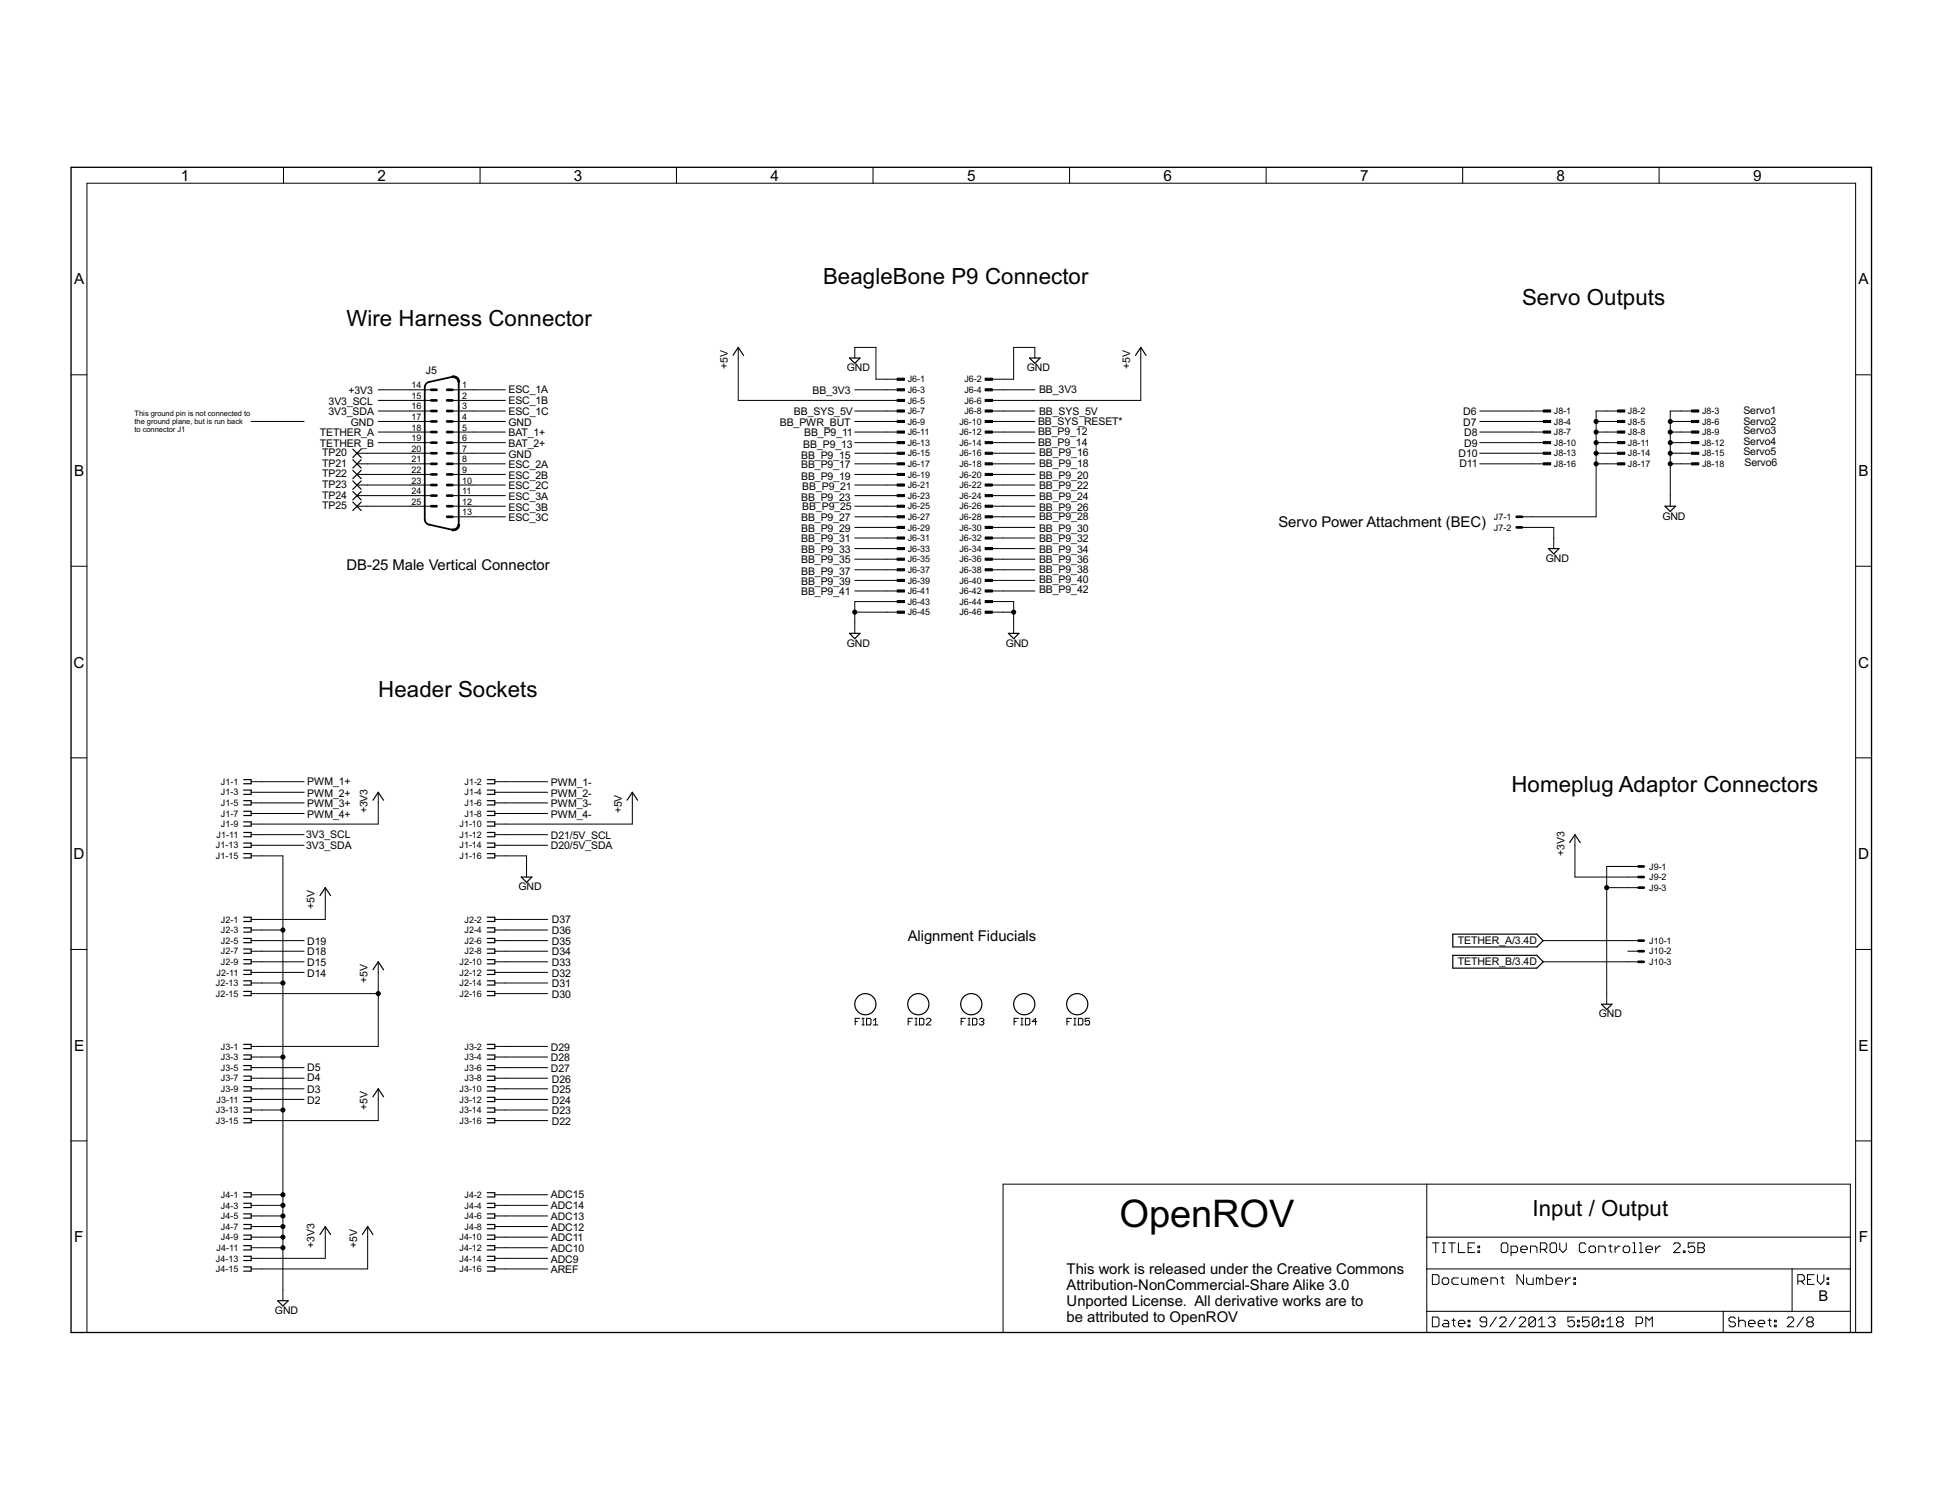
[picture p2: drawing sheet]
<svg xmlns="http://www.w3.org/2000/svg" width="279mm" height="216mm" viewBox="0 0 279 216" stroke-linecap="round" stroke-linejoin="round" font-family="sans-serif">
<g fill="none" stroke="#000" stroke-width=".14">
<path d="M40.8 24.1v2.3M69.1 24.1v2.3M97.3 24.1v2.3M125.6 24.1v2.3M153.9 24.1v2.3M182.2 24.1v2.3M210.4 24.1v2.3M238.7 24.1v2.3M10.2 53.9h2.3M54.4 56.1h7.6M54.4 57.6h7.6M54.4 59.1h7.6"/>
<path d="M65.1 56.1h7.6M65.1 57.6h7.6M65.1 59.1h7.6M106.2 50v7.6h22.9M123 51.5v-1.5h3v4.5h3.1M123 56.1h6.1M123 59.1h6.1M142.8 56.1h6.1M142.8 59.1h6.1M148.9 51.5v-1.5h-3.1v4.5h-3M164.1 50v7.6h-21.3M212.9 59.1h9.1"/>
<path d="M232.7 59.1h-3.1v15.2h-10.6M243.4 59.1h-3.1v13.7M267 53.9h2.3M36.1 60.6h7.7M51.4 65.2h10.6M51.4 66.7h10.6M51.4 68.2h10.6M51.4 69.8h10.6M51.4 71.3h10.6M51.4 72.8h10.6M54.4 60.6h7.6M54.4 62.1h7.6"/>
<path d="M54.4 63.7h7.6M65.1 60.6h7.6M65.1 62.1h7.6M65.1 63.7h7.6M65.1 65.2h7.6M65.1 66.7h7.6M65.1 68.2h7.6M65.1 69.8h7.6M65.1 71.3h7.6M65.1 72.8h7.6M65.1 74.3h7.6M123 60.6h6.1"/>
<path d="M123 62.1h6.1M123 63.7h6.1M123 65.2h6.1M123 66.7h6.1M123 68.2h6.1M123 69.8h6.1M123 71.3h6.1M123 72.8h6.1M123 74.3h6.1M123 75.9h6.1M123 77.4h6.1M123 78.9h6.1"/>
<path d="M142.8 60.6h6.1M142.8 62.1h6.1M142.8 63.7h6.1M142.8 65.2h6.1M142.8 66.7h6.1M142.8 68.2h6.1M142.8 69.8h6.1M142.8 71.3h6.1M142.8 72.8h6.1M142.8 74.3h6.1M142.8 75.9h6.1M142.8 77.4h6.1"/>
<path d="M142.8 78.9h6.1M212.9 60.6h9.1M212.9 62.1h9.1M212.9 63.7h9.1M212.9 65.2h9.1M212.9 66.7h9.1M219 75.9h4.5v3M229.6 60.6h3.1M229.6 62.1h3.1M229.6 63.7h3.1M229.6 65.2h3.1M229.6 66.7h3.1"/>
<path d="M240.3 60.6h3.1M240.3 62.1h3.1M240.3 63.7h3.1M240.3 65.2h3.1M240.3 66.7h3.1M10.2 81.4h2.3M123 80.4h6.1M123 82h6.1M123 83.5h6.1M123 85h6.1M123 88.1h6.1M129.1 86.5h-6.1v4.6"/>
<path d="M142.8 86.5h3v4.6M142.8 80.4h6.1M142.8 82h6.1M142.8 83.5h6.1M142.8 85h6.1M142.8 88.1h3M267 81.4h2.3M10.2 109h2.3M36.1 112.4h7.7M36.1 114h7.7M36.1 115.5h7.7M36.1 117h7.7"/>
<path d="M54.4 114v4.5h-18.3M71.2 112.4h7.6M71.2 114h7.6M71.2 115.5h7.6M71.2 117h7.6M91 114v4.5h-19.8M267 109h2.3M10.2 136.6h2.3M36.1 135.3h7.7M36.1 136.8h7.7M36.1 138.3h7.7M36.1 120.1h7.7"/>
<path d="M36.1 121.6h7.7M36.1 123.1h4.6v64M36.1 133.8h4.6M36.1 139.9h7.7M46.8 127.7v4.5h-10.7M54.4 138.3v12.2h-18.3M71.2 135.3h7.6M71.2 136.8h7.6M71.2 138.3h7.6M71.2 120.1h7.6M71.2 121.6h7.6M71.2 123.1h4.6v3.1"/>
<path d="M71.2 132.2h7.6M71.2 133.8h7.6M71.2 139.9h7.6M222 135.3h13.7M222 138.3h13.7M226.6 120.1v6.1h9.1M231.2 127.7h4.5M234.2 136.8h1.5M235.7 124.6h-4.5v19.8M267 136.6h2.3M36.1 141.4h4.6M36.1 142.9h18.3"/>
<path d="M36.1 152h4.6M36.1 153.6h7.7M36.1 155.1h7.7M36.1 156.6h7.7M36.1 158.1h7.7M36.1 159.7h4.6M54.4 156.6v4.6h-18.3M71.2 141.4h7.6M71.2 142.9h7.6M71.2 150.5h7.6M71.2 152h7.6M71.2 153.6h7.6"/>
<path d="M71.2 155.1h7.6M71.2 156.6h7.6M71.2 158.1h7.6M71.2 159.7h7.6M123 146.9h.4M123.7 146.5h-.7v.9M124 146.5h.3M124 147.4h.3M124.2 146.5v.9M124.7 146.5h.5l.1 .1v.7l-.1 .1h-.5zM125.6 147.4h.7M125.6 146.8l.4-.3v.9"/>
<path d="M130.7 146.9h.3M131.3 146.5h-.6v.9M131.6 146.5h.4M131.6 147.4h.4M131.8 146.5v.9M132.3 146.5h.5l.1 .1v.7l-.1 .1h-.5zM133.3 146.6l.1-.1h.4l.1 .1v.2l-.6 .6h.6M138.3 146.9h.3M138.9 146.5h-.6v.9M139.3 146.5h.3M139.3 147.4h.3M139.4 146.5v.9"/>
<path d="M139.9 146.5h.5l.1 .1v.7l-.1 .1h-.5zM140.9 146.6l.2-.1h.3l.1 .1v.2l-.1 .1M141.2 146.9h.2M141.4 146.9l.1 .2-.1 .3h-.3l-.2-.1M145.9 146.9h.3M146.5 146.5h-.6v.9M146.9 146.5h.3M146.9 147.4h.3M147 146.5v.9M147.5 146.5h.5l.2 .1v.7l-.2 .1h-.5zM149.2 146.9h-.7l.5-.4v.9M153.5 146.9h.3"/>
<path d="M154.2 146.5h-.7v.9M154.5 146.5h.3M154.5 147.4h.3M154.6 146.5v.9M155.2 146.5h.4l.2 .1v.7l-.2 .1h-.4zM156.8 146.5h-.7v.4l.3-.1 .4 .1v.4l-.2 .1h-.3l-.2-.1M10.2 164.1h2.3M36.1 177.9h4.6M36.1 179.5h4.6M36.1 171.9h4.6M36.1 173.4h4.6M36.1 174.9h4.6"/>
<path d="M36.1 176.4h4.6M46.8 176.4v4.6h-10.7M52.9 176.4v6.1h-16.8M71.2 177.9h7.6M71.2 179.5h7.6M71.2 161.2h7.6M71.2 171.9h7.6M71.2 173.4h7.6M71.2 174.9h7.6M71.2 176.4h7.6M144.3 170.3h121.9v21.4h-121.9zM205.3 170.3v21.4"/>
<path d="M205.3 177.9h60.9M206.1 178.8h.9M206.6 178.8v1.4M207.5 178.8h.5M207.7 178.8v1.4M208.4 178.8h1M208.9 178.8v1.4M209.8 178.8v1.4h1M211.2 179.5h.5M212.2 178.8h-1v1.4h1M212.6 179.9h.3v.3h-.3zM212.6 179.2h.3v.3h-.3z"/>
<path d="M216 179l.2-.2h.5l.2 .2v.9l-.2 .3h-.5l-.2-.3zM218.8 179.7h.9v-.2l-.2-.3h-.5l-.2 .3v.4l.2 .3h.5M221.6 179.7h.7l.2-.2v-.5l-.2-.2h-.7v1.4M222.1 179.7l.4 .5M223 179l.2-.2h.5l.2 .2v.9l-.2 .3h-.5l-.2-.3zM224.4 178.8v.9l.5 .5 .4-.5v-.9M228.2 179l-.3-.2h-.4l-.3 .2v.9l.3 .3h.4l.3-.3M228.9 179.2h.4l.3 .3v.4l-.3 .3h-.4l-.3-.3v-.4zM231.4 179.2h.5M231.7 179v.9l.2 .3M232.4 179.2v1M233.1 179.2h-.3l-.4 .5"/>
<path d="M233.8 179.2h.4l.3 .3v.4l-.3 .3h-.4l-.3-.3v-.4zM234.9 178.8h.3v1.4M235.9 178.8h.2v1.4M236.8 179.7h.9v-.2l-.2-.3h-.5l-.2 .3v.4l.2 .3h.5M238.2 179.2v1M238.9 179.2h-.2l-.5 .5M240.8 179l.2-.2h.5l.2 .2v.2l-.9 1h.9M242.2 179.9h.2v.3h-.2zM243.8 178.8h-.9v.7l.5-.3h.2l.2 .3v.4l-.2 .3h-.5l-.2-.3M244.3 178.8h.7l.2 .2v.2l-.2 .3 .2 .2v.2l-.2 .3h-.7zM244.3 179.5h.7M267 164.1h2.3"/>
<path d="M12.5 191.7v-165.3h254.5v165.3M71.2 182.5h7.6M71.2 181h7.6M205.3 182.5h60.9M205.3 188.6h60.9M206.1 183.3h.7l.2 .3v.9l-.2 .2h-.7zM206.1 189.4h.7l.2 .3v.9l-.2 .2h-.7zM207.5 184l.2-.2h.5l.2 .2v.5l-.2 .2h-.5l-.2-.2zM207.5 180.2h.5M207.7 189.9h.5l.2 .2v.7h-.7l-.2-.2 .2-.2h.7M208.9 189.9h.5M209.1 189.7v.9l.3 .2"/>
<path d="M209.8 190.4h1v-.3l-.3-.2h-.4l-.3 .2v.5l.3 .2h.4M209.8 183.8h-.7l-.2 .2v.5l.2 .2h.7M210.3 183.8v.7l.2 .2h.7v-.9M211.2 190.6h.3v.2h-.3zM211.2 189.9h.3v.2h-.3zM212.2 184l-.3-.2h-.2v.9M212.2 184l.2-.2 .2 .2v.7M212.2 184v.7M213.1 184.3h.9v-.3l-.2-.2h-.5l-.2 .2v.5l.2 .2h.5M213.9 190.1h-.7l-.3-.2v-.2l.3-.3h.5l.2 .3v.9l-.2 .2h-.5l-.3-.2M214.5 184.7v-.9h.7l.2 .2v.7M215.3 189.4l-.9 1.4"/>
<path d="M215.8 189.7l.2-.3h.5l.2 .3v.2l-.9 .9h.9M215.9 183.8h.5M216.1 183.6v.9l.3 .2M217.4 180.2h.7l.2-.3v-.4l-.2-.3h-.7v1.4M218.1 189.4l-1 1.4M218.6 189.7l.2-.3h.5l.2 .3v.2l-.9 .9h.9M219.2 183.3v1.4l-1-1.4v1.4M219.6 183.8v.7l.3 .2h.7v-.9M220.2 180.2v-1h.7l.2 .3v.7M220.9 189.7v.9l-.2 .2h-.5l-.2-.2M220.9 189.7l-.2-.3h-.5l-.2 .3v.9M220.9 189.7l-.9 .9"/>
<path d="M221.4 190.8h.9M221.4 189.9l.4-.5v1.4M221.5 184l-.2-.2h-.3v.9M221.5 184v.7M221.5 184l.3-.2 .2 .2v.7M222.5 183.3v1.4h.7l.2-.2v-.5l-.2-.2h-.7M222.8 189.7l.2-.3h.5l.2 .3v.2l-.2 .2M223.2 190.1h.3M223.5 190.1l.2 .3v.2l-.2 .2h-.5l-.2-.2M223.9 184.3h.9v-.3l-.2-.2h-.5l-.2 .2v.5l.2 .2h.5M225.3 183.8v.9M226 183.8h-.3l-.4 .5"/>
<path d="M226.4 184.5h.3v.2h-.3zM226.4 183.8h.3v.2h-.3zM226.5 189.4h-.9v.7l.4-.2h.3l.2 .2v.5l-.2 .2h-.5l-.2-.2M227 190.6h.2v.2h-.2zM227 189.9h.2v.2h-.2zM228.6 189.4h-.9v.7l.4-.2h.3l.2 .2v.5l-.2 .2h-.5l-.2-.2M230 189.7v.9l-.2 .2h-.5l-.2-.2M230 189.7l-.2-.3h-.5l-.2 .3v.9M230 180.2v-1h.7l.2 .3v.7M230 189.7l-.9 .9M230.5 190.6h.2v.2h-.2zM230.5 189.9h.2v.2h-.2z"/>
<path d="M231.2 190.8h.9M231.2 189.9l.4-.5v1.4M232.8 190.1l-.2 .3v.2l.2 .2h.5l.2-.2v-.2l-.2-.3M232.8 190.1l-.2-.2v-.2l.2-.3h.5l.2 .3v.2l-.2 .2M232.8 190.1h.5M234.9 180.2h.5M235.4 190.4h.7l.2-.3v-.4l-.2-.3h-.7v1.4M235.9 180.2h.4M236.8 190.8v-1.4l.5 .5 .4-.5v1.4M247.9 188.6v3.1M249.7 189.7l-.3-.3h-.4l-.2 .3v.2l.2 .2h.4l.3 .3v.2l-.3 .2h-.4l-.2-.2M250.1 190.1l.3-.2h.5l.2 .2v.7"/>
<path d="M250.1 189.4v1.4M251.6 190.4h.9v-.3l-.2-.2h-.5l-.2 .2v.5l.2 .2h.5M253 190.4h.9v-.3l-.2-.2h-.5l-.2 .2v.5l.2 .2h.5M254.4 189.9h.4M254.6 189.7v.9l.2 .2M255.3 190.6h.2v.2h-.2zM255.3 189.9h.2v.2h-.2zM257.1 189.7l.3-.3h.4l.3 .3v.2l-1 .9h1M257.8 182.5v6.1M258.7 184.3h.7l.2-.3v-.4l-.2-.3h-.7v1.4M259.1 184.3l.5 .4M259.5 189.4l-1 1.4"/>
<path d="M260.1 184h.4M260.2 190.1l-.3 .3v.2l.3 .2h.4l.3-.2v-.2l-.3-.3M260.2 190.1l-.3-.2v-.2l.3-.3h.4l.3 .3v.2l-.3 .2M260.2 190.1h.4M261 183.3h-.9v1.4h.9M261.5 183.3v1l.4 .4 .5-.4v-1M262.9 184.5h.2v.2h-.2zM262.9 183.8h.2v.2h-.2z"/>
</g>
<g fill="none" stroke="#000" stroke-width=".17">
<path d="M105.5 51.1l.7-1.1 .8 1.1M122.2 51.5h1.5l-.7 .8zM148.1 51.5h1.5l-.7 .8zM163.4 51.1l.7-1.1 .8 1.1M50.8 64.6l1.2 1.2M50.8 66.1l1.2 1.2M50.8 67.6l1.2 1.3M50.8 69.2l1.2 1.2M50.8 70.7l1.2 1.2M50.8 72.2l1.2 1.2M52 64.6l-1.2 1.2M52 66.1l-1.2 1.2"/>
<path d="M52 67.6l-1.2 1.3M52 69.2l-1.2 1.2M52 70.7l-1.2 1.2M52 72.2l-1.2 1.2M222.8 78.9h1.5l-.8 .8zM239.5 72.8h1.6l-.8 .8zM122.2 91.1h1.5l-.7 .8zM145.1 91.1h1.5l-.8 .8zM35.1 112.1h1v.6h-1M35.1 113.6h1v.7h-1M35.1 115.2h1v.6h-1M35.1 116.7h1v.6h-1"/>
<path d="M35.1 118.2h1v.6h-1M35.1 119.7h1v.7h-1M53.7 115.1l.7-1.1 .8 1.1M70.1 112.1h1.1v.6h-1.1M70.1 113.6h1.1v.7h-1.1M70.1 115.2h1.1v.6h-1.1M70.1 116.7h1.1v.6h-1.1M70.1 118.2h1.1v.6h-1.1M70.1 119.7h1.1v.7h-1.1M90.2 115.1l.8-1.1 .7 1.1M35.1 121.3h1v.6h-1M35.1 122.8h1v.6h-1"/>
<path d="M35.1 131.9h1v.6h-1M35.1 133.5h1v.6h-1M35.1 135h1v.6h-1M35.1 136.5h1v.6h-1M35.1 138h1v.6h-1M35.1 139.6h1v.6h-1M46 128.8l.8-1.1 .8 1.1M53.7 139.5l.7-1.2 .8 1.2M70.1 121.3h1.1v.6h-1.1M70.1 122.8h1.1v.6h-1.1M70.1 131.9h1.1v.6h-1.1M70.1 133.5h1.1v.6h-1.1"/>
<path d="M70.1 135h1.1v.6h-1.1M70.1 136.5h1.1v.6h-1.1M70.1 138h1.1v.6h-1.1M70.1 139.6h1.1v.6h-1.1M75 126.2h1.5l-.7 .7zM209 134.4h12.1l.9 .9-.9 .9h-12.1zM209 137.4h12.1l.9 .9-.9 1h-12.1zM225.8 121.2l.8-1.1 .8 1.1M35.1 141.1h1v.6h-1M35.1 142.6h1v.6h-1M35.1 150.2h1v.6h-1M35.1 151.7h1v.7h-1"/>
<path d="M35.1 153.3h1v.6h-1M35.1 154.8h1v.6h-1M35.1 156.3h1v.6h-1M35.1 157.8h1v.7h-1M35.1 159.4h1v.6h-1M53.7 157.8l.7-1.2 .8 1.2M70.1 141.1h1.1v.6h-1.1M70.1 142.6h1.1v.6h-1.1M70.1 150.2h1.1v.6h-1.1M70.1 151.7h1.1v.7h-1.1M70.1 153.3h1.1v.6h-1.1M70.1 154.8h1.1v.6h-1.1"/>
<path d="M70.1 156.3h1.1v.6h-1.1M70.1 157.8h1.1v.7h-1.1M70.1 159.4h1.1v.6h-1.1M230.4 144.4h1.5l-.7 .8zM35.1 160.9h1v.6h-1M35.1 171.6h1v.6h-1M35.1 173.1h1v.6h-1M35.1 174.6h1v.6h-1M35.1 176.1h1v.6h-1M35.1 177.7h1v.6h-1M35.1 179.2h1v.6h-1M46 177.6l.8-1.2 .8 1.2"/>
<path d="M52.1 177.6l.8-1.2 .8 1.2M70.1 160.9h1.1v.6h-1.1M70.1 171.6h1.1v.6h-1.1M70.1 173.1h1.1v.6h-1.1M70.1 174.6h1.1v.6h-1.1M70.1 176.1h1.1v.6h-1.1M70.1 177.7h1.1v.6h-1.1M70.1 179.2h1.1v.6h-1.1M35.1 180.7h1v.6h-1M35.1 182.2h1v.6h-1M39.9 187.1h1.6l-.8 .8zM70.1 180.7h1.1v.6h-1.1"/>
<path d="M70.1 182.2h1.1v.6h-1.1"/>
<circle cx="124.5" cy="144.4" r="1.52"/>
<circle cx="132.1" cy="144.4" r="1.52"/>
<circle cx="139.7" cy="144.4" r="1.52"/>
<circle cx="147.4" cy="144.4" r="1.52"/>
<circle cx="155" cy="144.4" r="1.52"/>
</g>
<path d="M10.2 24.1h259.1v167.6h-259.1z" fill="none" stroke="#000" stroke-width=".19"/>
<g fill="#000" stroke="#000" stroke-width=".14">
<path d="M129.1 54.4h1v.3h-1zM129.1 55.9h1v.3h-1zM129.1 57.4h1v.3h-1zM129.1 59h1v.3h-1zM141.7 54.4h1.1v.3h-1.1zM141.7 55.9h1.1v.3h-1.1zM141.7 57.4h1.1v.3h-1.1zM141.7 59h1.1v.3h-1.1zM222 59h1.1v.3h-1.1zM232.7 59h1.1v.3h-1.1zM243.4 59h1v.3h-1zM129.1 60.5h1v.3h-1z"/>
<path d="M129.1 62h1v.3h-1zM129.1 63.5h1v.3h-1zM129.1 65h1v.3h-1zM129.1 66.6h1v.3h-1zM129.1 68.1h1v.3h-1zM129.1 69.6h1v.3h-1zM129.1 71.1h1v.3h-1zM129.1 72.7h1v.3h-1zM129.1 74.2h1v.3h-1zM129.1 75.7h1v.3h-1zM129.1 77.2h1v.3h-1zM129.1 78.8h1v.3h-1z"/>
<path d="M141.7 60.5h1.1v.3h-1.1zM141.7 62h1.1v.3h-1.1zM141.7 63.5h1.1v.3h-1.1zM141.7 65h1.1v.3h-1.1zM141.7 66.6h1.1v.3h-1.1zM141.7 68.1h1.1v.3h-1.1zM141.7 69.6h1.1v.3h-1.1zM141.7 71.1h1.1v.3h-1.1zM141.7 72.7h1.1v.3h-1.1zM141.7 74.2h1.1v.3h-1.1zM141.7 75.7h1.1v.3h-1.1zM141.7 77.2h1.1v.3h-1.1z"/>
<path d="M141.7 78.8h1.1v.3h-1.1zM222 60.5h1.1v.3h-1.1zM222 62h1.1v.3h-1.1zM222 63.5h1.1v.3h-1.1zM222 65h1.1v.3h-1.1zM222 66.6h1.1v.3h-1.1zM232.7 60.5h1.1v.3h-1.1zM232.7 62h1.1v.3h-1.1zM232.7 63.5h1.1v.3h-1.1zM232.7 65h1.1v.3h-1.1zM232.7 66.6h1.1v.3h-1.1zM243.4 60.5h1v.3h-1z"/>
<path d="M243.4 62h1v.3h-1zM243.4 63.5h1v.3h-1zM243.4 65h1v.3h-1zM243.4 66.6h1v.3h-1zM129.1 80.3h1v.3h-1zM129.1 81.8h1v.3h-1zM129.1 83.3h1v.3h-1zM129.1 84.9h1v.3h-1zM129.1 86.4h1v.3h-1zM129.1 87.9h1v.3h-1zM141.7 80.3h1.1v.3h-1.1zM141.7 81.8h1.1v.3h-1.1z"/>
<path d="M141.7 83.3h1.1v.3h-1.1zM141.7 84.9h1.1v.3h-1.1zM141.7 86.4h1.1v.3h-1.1zM141.7 87.9h1.1v.3h-1.1z"/>
</g>
<g fill="none" stroke="#000" stroke-width=".38">
<path d="M62 56.1h.8M62 59.1h.8M62 57.6h.8M64.3 56.1h.8M64.3 59.1h.8M64.3 57.6h.8M62 62.1h.8M62 65.2h.8M62 60.6h.8M62 68.2h.8M62 71.3h.8M62 63.7h.8"/>
<path d="M62 66.7h.8M62 69.8h.8M62 72.8h.8M64.3 62.1h.8M64.3 65.2h.8M64.3 60.6h.8M64.3 68.2h.8M64.3 71.3h.8M64.3 63.7h.8M64.3 74.3h.8M64.3 66.7h.8M64.3 69.8h.8"/>
<path d="M64.3 72.8h.8M218.2 74.3h.8M218.2 75.9h.8M235.7 135.3h.8M235.7 136.8h.8M235.7 138.3h.8M235.7 124.6h.8M235.7 126.2h.8M235.7 127.7h.8"/>
</g>
<g fill="#000" stroke="#000" stroke-width=".14">
<path d="M65 54.1a.9 .9 0 0 1 1.1 .8h-.2a.64 .64 0 0 0-.8-.6z" fill-rule="evenodd"/>
<path d="M65.1 76.1a.64 .64 0 0 0 .8-.6h.2a.9 .9 0 0 1-1.1 .8z" fill-rule="evenodd"/>
<circle cx="229.6" cy="66.7" r=".3"/>
<circle cx="229.6" cy="62.1" r=".3"/>
<circle cx="229.6" cy="65.2" r=".3"/>
<circle cx="229.6" cy="63.7" r=".3"/>
<circle cx="229.6" cy="60.6" r=".3"/>
<circle cx="240.3" cy="66.7" r=".3"/>
<circle cx="240.3" cy="65.2" r=".3"/>
<circle cx="240.3" cy="60.6" r=".3"/>
<circle cx="240.3" cy="62.1" r=".3"/>
<circle cx="240.3" cy="63.7" r=".3"/>
<circle cx="123" cy="88.1" r=".3"/>
<circle cx="145.8" cy="88.1" r=".3"/>
<circle cx="40.7" cy="133.8" r=".3"/>
<circle cx="231.2" cy="127.7" r=".3"/>
<circle cx="40.7" cy="159.7" r=".3"/>
<circle cx="40.7" cy="141.4" r=".3"/>
<circle cx="40.7" cy="152" r=".3"/>
<circle cx="54.4" cy="142.9" r=".3"/>
<circle cx="40.7" cy="174.9" r=".3"/>
<circle cx="40.7" cy="176.4" r=".3"/>
<circle cx="40.7" cy="177.9" r=".3"/>
<circle cx="40.7" cy="179.5" r=".3"/>
<circle cx="40.7" cy="173.4" r=".3"/>
<circle cx="40.7" cy="171.9" r=".3"/>
</g>
<path d="M65.1 54.2l-3.6 .8-.3 .3-.1 .4v19l.1 .4 .3 .3 3.6 .8M66 54.9v20.6" fill="none" stroke="#000" stroke-width=".25"/>
<text font-size="6.1" x="161.1" y="176.4">OpenROV</text>
<g font-size="3.6">
<text x="118.4" y="40.8">BeagleBone P9 Connector</text>
<text x="49.8" y="46.9">Wire Harness Connector</text>
<text x="219" y="43.9">Servo Outputs</text>
<text x="54.4" y="100.2">Header Sockets</text>
<text x="217.5" y="114">Homeplug Adaptor Connectors</text>
<text x="220.5" y="174.9">Input / Output</text>
</g>
<g font-size="2.5">
<text x="26" y="26">1</text>
<text x="54.3" y="26">2</text>
<text x="82.6" y="26">3</text>
<text x="110.9" y="26">4</text>
<text x="139.1" y="26">5</text>
<text x="167.4" y="26">6</text>
<text x="195.7" y="26">7</text>
<text x="224" y="26">8</text>
<text x="252.2" y="26">9</text>
<text x="10.6" y="40.9">A</text>
<text x="267.4" y="40.9">A</text>
<text x="10.6" y="68.5">B</text>
<text x="267.4" y="68.5">B</text>
<text x="10.6" y="96">C</text>
<text x="267.3" y="96">C</text>
<text x="10.6" y="123.6">D</text>
<text x="267.3" y="123.6">D</text>
<text x="10.6" y="151.1">E</text>
<text x="267.4" y="151.1">E</text>
<text x="10.7" y="178.7">F</text>
<text x="267.4" y="178.7">F</text>
</g>
<g font-size="2.4">
<text x="183.9" y="75.9">Servo Power Attachment (BEC)</text>
<text x="49.8" y="82">DB-25 Male Vertical Connector</text>
<text x="130.6" y="135.3">Alignment Fiducials</text>
<text x="153.5" y="183.3">This work is released under the Creative Commons</text>
<text x="153.5" y="185.6">Attribution-NonCommercial-Share Alike 3.0</text>
<text x="153.5" y="187.9">Unported License. All derivative works are to</text>
<text x="153.5" y="190.1">be attributed to OpenROV</text>
<text x="261.6" y="187.1">B</text>
</g>
<g font-size="1.7">
<text x="61.3" y="53.8">J5</text>
<text x="104.7" y="53" transform="rotate(-90 104.7 53)">+5V</text>
<text x="121.8" y="53.4">GND</text>
<text x="147.7" y="53.4">GND</text>
<text x="162.6" y="53" transform="rotate(-90 162.6 53)">+5V</text>
<text x="47.3" y="59.7">3V3_SDA</text>
<text x="47.3" y="58.2">3V3_SCL</text>
<text x="50.1" y="56.7">+3V3</text>
<text x="73.2" y="56.5">ESC_1A</text>
<text x="73.2" y="58">ESC_1B</text>
<text x="73.2" y="59.7">ESC_1C</text>
<text x="114.2" y="59.7">BB_SYS_5V</text>
<text x="116.9" y="56.7">BB_3V3</text>
<text x="149.5" y="59.7">BB_SYS_5V</text>
<text x="149.5" y="56.5">BB_3V3</text>
<text x="210.5" y="59.7">D6</text>
<text x="250.8" y="59.6">Servo1</text>
<text x="46" y="62.8">TETHER_A</text>
<text x="46" y="64.3">TETHER_B</text>
<text x="46.4" y="65.6">TP20</text>
<text x="50.5" y="61.2">GND</text>
<text x="73.2" y="61.2">GND</text>
<text x="73.2" y="65.8">GND</text>
<text x="73.2" y="62.8">BAT_1+</text>
<text x="73.2" y="64.3">BAT_2+</text>
<text x="112.2" y="61.2">BB_PWR_BUT</text>
<text x="115.3" y="66">BB_P9_15</text>
<text x="115.6" y="64.4">BB_P9_13</text>
<text x="115.7" y="62.8">BB_P9_11</text>
<text x="149.3" y="61.1">BB_SYS_RESET*</text>
<text x="149.3" y="62.6">BB_P9_12</text>
<text x="149.3" y="64.1">BB_P9_14</text>
<text x="149.5" y="65.7">BB_P9_16</text>
<text x="209.8" y="65.8">D10</text>
<text x="210.5" y="61.2">D7</text>
<text x="210.7" y="62.8">D8</text>
<text x="210.7" y="64.3">D9</text>
<text x="250.8" y="61.1">Servo2</text>
<text x="250.8" y="62.5">Servo3</text>
<text x="250.8" y="64">Servo4</text>
<text x="250.8" y="65.5">Servo5</text>
<text x="46.4" y="67.1">TP21</text>
<text x="46.4" y="68.7">TP22</text>
<text x="46.4" y="70.2">TP23</text>
<text x="46.4" y="71.7">TP24</text>
<text x="73.2" y="67.3">ESC_2A</text>
<text x="73.2" y="68.9">ESC_2B</text>
<text x="73.2" y="70.4">ESC_2C</text>
<text x="73.2" y="71.9">ESC_3A</text>
<text x="115.3" y="67.3">BB_P9_17</text>
<text x="115.3" y="69">BB_P9_19</text>
<text x="115.4" y="70.5">BB_P9_21</text>
<text x="149.5" y="67.2">BB_P9_18</text>
<text x="149.5" y="68.9">BB_P9_20</text>
<text x="149.5" y="70.4">BB_P9_22</text>
<text x="149.5" y="71.9">BB_P9_24</text>
<text x="210" y="67.2">D11</text>
<text x="251" y="67">Servo6</text>
<text x="46.4" y="73.2">TP25</text>
<text x="73.2" y="73.4">ESC_3B</text>
<text x="73.2" y="75">ESC_3C</text>
<text x="115.3" y="72.1">BB_P9_23</text>
<text x="115.3" y="74.9">BB_P9_27</text>
<text x="115.3" y="76.5">BB_P9_29</text>
<text x="115.3" y="78">BB_P9_31</text>
<text x="115.4" y="73.4">BB_P9_25</text>
<text x="149.5" y="73.4">BB_P9_26</text>
<text x="149.5" y="74.8">BB_P9_28</text>
<text x="149.5" y="76.5">BB_P9_30</text>
<text x="239.2" y="74.7">GND</text>
<text x="115.3" y="79.5">BB_P9_33</text>
<text x="115.3" y="81">BB_P9_35</text>
<text x="115.3" y="82.7">BB_P9_37</text>
<text x="149.5" y="78">BB_P9_32</text>
<text x="149.5" y="79.5">BB_P9_34</text>
<text x="149.5" y="81">BB_P9_36</text>
<text x="149.5" y="82.4">BB_P9_38</text>
<text x="149.5" y="83.8">BB_P9_40</text>
<text x="222.4" y="80.8">GND</text>
<text x="115.3" y="84.1">BB_P9_39</text>
<text x="115.3" y="85.6">BB_P9_41</text>
<text x="149.5" y="85.3">BB_P9_42</text>
<text x="121.8" y="93">GND</text>
<text x="144.7" y="93">GND</text>
<text x="44.2" y="112.9">PWM_1+</text>
<text x="79.2" y="113">PWM_1-</text>
<text x="44.2" y="114.6">PWM_2+</text>
<text x="44.2" y="116.1">PWM_3+</text>
<text x="44.2" y="117.6">PWM_4+</text>
<text x="52.9" y="117" transform="rotate(-90 52.9 117)">+3V3</text>
<text x="79.2" y="114.6">PWM_2-</text>
<text x="79.2" y="116.1">PWM_3-</text>
<text x="79.2" y="117.6">PWM_4-</text>
<text x="89.5" y="117" transform="rotate(-90 89.5 117)">+5V</text>
<text x="44.1" y="120.5">3V3_SCL</text>
<text x="44.1" y="122.2">3V3_SDA</text>
<text x="79.2" y="122.2">D20/5V_SDA</text>
<text x="79.2" y="120.7">D21/5V_SCL</text>
<text x="225.1" y="123.1" transform="rotate(-90 225.1 123.1)">+3V3</text>
<text x="45.3" y="130.7" transform="rotate(-90 45.3 130.7)">+5V</text>
<text x="74.6" y="128.1">GND</text>
<text x="44.2" y="137.4">D18</text>
<text x="44.2" y="135.9">D19</text>
<text x="79.4" y="137.4">D34</text>
<text x="79.4" y="135.9">D35</text>
<text x="79.4" y="134.4">D36</text>
<text x="79.4" y="132.7">D37</text>
<text x="209.7" y="135.8">TETHER_A/3.4D</text>
<text x="44.2" y="138.9">D15</text>
<text x="44.2" y="140.5">D14</text>
<text x="52.9" y="141.4" transform="rotate(-90 52.9 141.4)">+5V</text>
<text x="79.4" y="143.5">D30</text>
<text x="79.4" y="142">D31</text>
<text x="79.4" y="140.5">D32</text>
<text x="79.4" y="138.9">D33</text>
<text x="209.7" y="138.9">TETHER_B/3.4D</text>
<text x="230" y="146.3">GND</text>
<text x="44.2" y="154">D5</text>
<text x="44.2" y="155.6">D4</text>
<text x="79.2" y="154.2">D27</text>
<text x="79.2" y="152.7">D28</text>
<text x="79.2" y="151.1">D29</text>
<text x="79.4" y="155.7">D26</text>
<text x="44.2" y="157.2">D3</text>
<text x="44.2" y="158.8">D2</text>
<text x="52.9" y="159.7" transform="rotate(-90 52.9 159.7)">+5V</text>
<text x="79.4" y="161.8">D22</text>
<text x="79.4" y="160.3">D23</text>
<text x="79.4" y="158.8">D24</text>
<text x="79.4" y="157.2">D25</text>
<text x="79.2" y="173.8">ADC14</text>
<text x="79.2" y="172.3">ADC15</text>
<text x="45.3" y="179.5" transform="rotate(-90 45.3 179.5)">+3V3</text>
<text x="51.4" y="179.5" transform="rotate(-90 51.4 179.5)">+5V</text>
<text x="79.2" y="175.5">ADC13</text>
<text x="79.2" y="177">ADC12</text>
<text x="79.2" y="178.6">ADC11</text>
<text x="79.2" y="180.1">ADC10</text>
<text x="79.2" y="181.6">ADC9</text>
<text x="79.2" y="183.1">AREF</text>
<text x="39.6" y="189">GND</text>
</g>
<g font-size="1.4">
<text x="59.2" y="55.8">14</text>
<text x="59.2" y="57.4">15</text>
<text x="59.2" y="58.9">16</text>
<text x="66.5" y="55.8">1</text>
<text x="66.5" y="57.4">2</text>
<text x="66.5" y="58.9">3</text>
<text x="130.6" y="55">J6-1</text>
<text x="130.6" y="56.5">J6-3</text>
<text x="130.6" y="58">J6-5</text>
<text x="130.6" y="59.6">J6-7</text>
<text x="138.7" y="55">J6-2</text>
<text x="138.7" y="56.5">J6-4</text>
<text x="138.7" y="58">J6-6</text>
<text x="138.7" y="59.6">J6-8</text>
<text x="223.6" y="59.6">J8-1</text>
<text x="234.2" y="59.6">J8-2</text>
<text x="244.9" y="59.6">J8-3</text>
<text x="59.2" y="60.4">17</text>
<text x="59.2" y="61.9">18</text>
<text x="59.2" y="63.5">19</text>
<text x="59.2" y="65">20</text>
<text x="66.5" y="60.4">4</text>
<text x="66.5" y="61.9">5</text>
<text x="66.5" y="63.5">6</text>
<text x="66.5" y="65">7</text>
<text x="130.6" y="61.1">J6-9</text>
<text x="130.6" y="62.6">J6-11</text>
<text x="130.6" y="64.1">J6-13</text>
<text x="130.6" y="65.7">J6-15</text>
<text x="138" y="61.1">J6-10</text>
<text x="138" y="62.6">J6-12</text>
<text x="138" y="64.1">J6-14</text>
<text x="138" y="65.7">J6-16</text>
<text x="223.6" y="61.1">J8-4</text>
<text x="223.6" y="62.6">J8-7</text>
<text x="223.6" y="64.1">J8-10</text>
<text x="223.6" y="65.7">J8-13</text>
<text x="234.2" y="61.1">J8-5</text>
<text x="234.2" y="62.6">J8-8</text>
<text x="234.2" y="64.1">J8-11</text>
<text x="234.2" y="65.7">J8-14</text>
<text x="244.9" y="61.1">J8-6</text>
<text x="244.9" y="62.6">J8-9</text>
<text x="244.9" y="64.1">J8-12</text>
<text x="244.9" y="65.7">J8-15</text>
<text x="59.2" y="66.5">21</text>
<text x="59.2" y="68">22</text>
<text x="59.2" y="69.6">23</text>
<text x="59.2" y="71.1">24</text>
<text x="66.5" y="66.5">8</text>
<text x="66.5" y="68">9</text>
<text x="66.5" y="69.6">10</text>
<text x="66.5" y="71.1">11</text>
<text x="130.6" y="67.2">J6-17</text>
<text x="130.6" y="68.7">J6-19</text>
<text x="130.6" y="70.2">J6-21</text>
<text x="130.6" y="71.8">J6-23</text>
<text x="138" y="67.2">J6-18</text>
<text x="138" y="68.7">J6-20</text>
<text x="138" y="70.2">J6-22</text>
<text x="138" y="71.8">J6-24</text>
<text x="223.6" y="67.2">J8-16</text>
<text x="234.2" y="67.2">J8-17</text>
<text x="244.9" y="67.2">J8-18</text>
<text x="59.2" y="72.6">25</text>
<text x="66.5" y="72.6">12</text>
<text x="66.5" y="74.1">13</text>
<text x="130.6" y="73.3">J6-25</text>
<text x="130.6" y="74.8">J6-27</text>
<text x="130.6" y="76.3">J6-29</text>
<text x="130.6" y="77.8">J6-31</text>
<text x="138" y="73.3">J6-26</text>
<text x="138" y="74.8">J6-28</text>
<text x="138" y="76.3">J6-30</text>
<text x="138" y="77.8">J6-32</text>
<text x="214.9" y="74.8">J7-1</text>
<text x="214.9" y="76.3">J7-2</text>
<text x="130.6" y="79.4">J6-33</text>
<text x="130.6" y="80.9">J6-35</text>
<text x="130.6" y="82.4">J6-37</text>
<text x="130.6" y="83.9">J6-39</text>
<text x="138" y="79.4">J6-34</text>
<text x="138" y="80.9">J6-36</text>
<text x="138" y="82.4">J6-38</text>
<text x="138" y="83.9">J6-40</text>
<text x="130.6" y="85.5">J6-41</text>
<text x="130.6" y="87">J6-43</text>
<text x="130.6" y="88.5">J6-45</text>
<text x="138" y="85.5">J6-42</text>
<text x="138" y="87">J6-44</text>
<text x="138" y="88.5">J6-46</text>
<text x="31.8" y="112.9">J1-1</text>
<text x="66.8" y="112.9">J1-2</text>
<text x="31.8" y="114.4">J1-3</text>
<text x="31.8" y="115.9">J1-5</text>
<text x="31.8" y="117.5">J1-7</text>
<text x="31.8" y="119">J1-9</text>
<text x="66.1" y="119">J1-10</text>
<text x="66.8" y="114.4">J1-4</text>
<text x="66.8" y="115.9">J1-6</text>
<text x="66.8" y="117.5">J1-8</text>
<text x="31.1" y="122">J1-13</text>
<text x="31.1" y="123.6">J1-15</text>
<text x="31.2" y="120.5">J1-11</text>
<text x="66.1" y="120.5">J1-12</text>
<text x="66.1" y="122">J1-14</text>
<text x="66.1" y="123.6">J1-16</text>
<text x="237.3" y="125.1">J9-1</text>
<text x="237.3" y="126.6">J9-2</text>
<text x="237.3" y="128.1">J9-3</text>
<text x="31.8" y="132.7">J2-1</text>
<text x="31.8" y="134.2">J2-3</text>
<text x="31.8" y="135.7">J2-5</text>
<text x="31.8" y="137.3">J2-7</text>
<text x="66.8" y="132.7">J2-2</text>
<text x="66.8" y="134.2">J2-4</text>
<text x="66.8" y="135.7">J2-6</text>
<text x="66.8" y="137.3">J2-8</text>
<text x="237.3" y="135.7">J10-1</text>
<text x="237.3" y="137.3">J10-2</text>
<text x="31.1" y="141.8">J2-13</text>
<text x="31.1" y="143.4">J2-15</text>
<text x="31.2" y="140.3">J2-11</text>
<text x="31.8" y="138.8">J2-9</text>
<text x="66.1" y="138.8">J2-10</text>
<text x="66.1" y="140.3">J2-12</text>
<text x="66.1" y="141.8">J2-14</text>
<text x="66.1" y="143.4">J2-16</text>
<text x="237.3" y="138.8">J10-3</text>
<text x="31.8" y="151">J3-1</text>
<text x="31.8" y="152.5">J3-3</text>
<text x="31.8" y="154">J3-5</text>
<text x="31.8" y="155.6">J3-7</text>
<text x="66.8" y="151">J3-2</text>
<text x="66.8" y="152.5">J3-4</text>
<text x="66.8" y="154">J3-6</text>
<text x="66.8" y="155.6">J3-8</text>
<text x="31.1" y="160.1">J3-13</text>
<text x="31.1" y="161.6">J3-15</text>
<text x="31.2" y="158.6">J3-11</text>
<text x="31.8" y="157.1">J3-9</text>
<text x="66.1" y="157.1">J3-10</text>
<text x="66.1" y="158.6">J3-12</text>
<text x="66.1" y="160.1">J3-14</text>
<text x="66.1" y="161.6">J3-16</text>
<text x="31.8" y="172.3">J4-1</text>
<text x="31.8" y="173.8">J4-3</text>
<text x="66.8" y="172.3">J4-2</text>
<text x="66.8" y="173.8">J4-4</text>
<text x="31.2" y="179.9">J4-11</text>
<text x="31.8" y="175.4">J4-5</text>
<text x="31.8" y="176.9">J4-7</text>
<text x="31.8" y="178.4">J4-9</text>
<text x="66.1" y="178.4">J4-10</text>
<text x="66.1" y="179.9">J4-12</text>
<text x="66.8" y="175.4">J4-6</text>
<text x="66.8" y="176.9">J4-8</text>
<text x="31.1" y="181.5">J4-13</text>
<text x="31.1" y="183">J4-15</text>
<text x="66.1" y="181.5">J4-14</text>
<text x="66.1" y="183">J4-16</text>
</g>
<g font-size="1.2">
<text x="19.4" y="59.9">This ground pin is not connected to</text>
<text x="19.4" y="61">the ground plane, but is run back</text>
<text x="19.4" y="62.2">to connector J1</text>
</g>
</svg>
